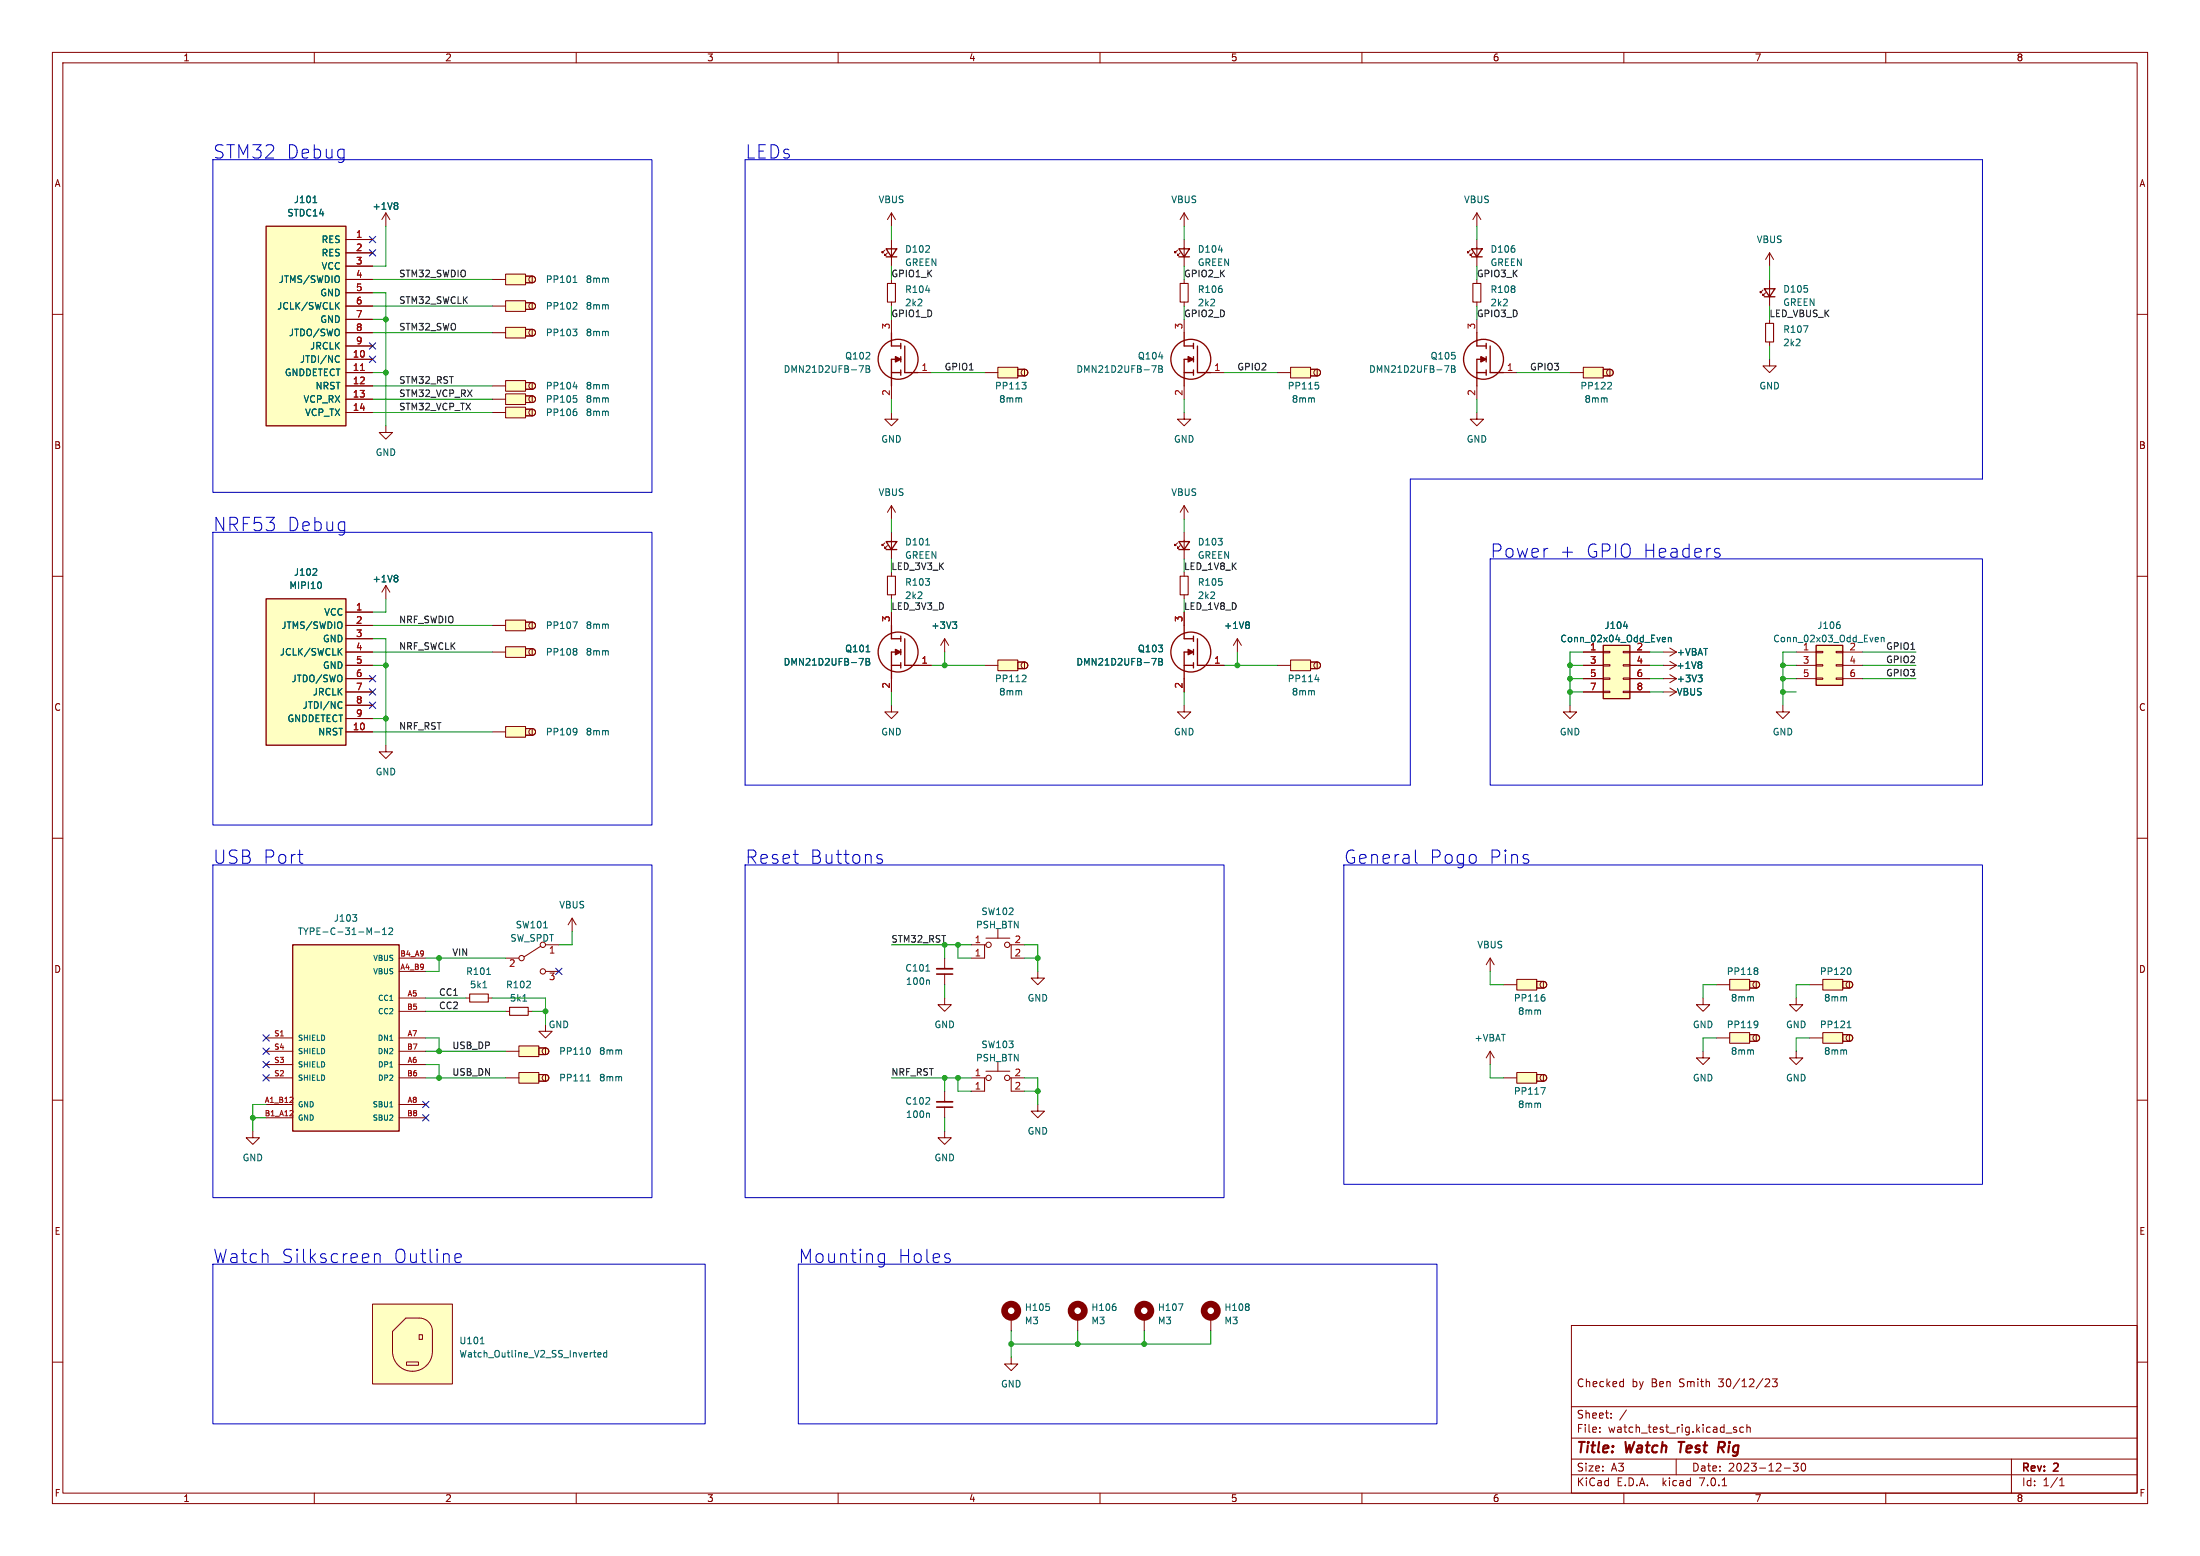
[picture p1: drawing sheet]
<svg xmlns="http://www.w3.org/2000/svg" width="420mm" height="297mm" viewBox="0 0 420 297" stroke-linecap="round" stroke-linejoin="round" font-family="sans-serif">
<g fill="none" stroke="#840000" stroke-width=".19">
<path d="M10 10h400v277h-400zM12 12h396v273h-396zM60 10v2M110 10v2M160 10v2M210 10v2M260 10v2M310 10v2M360 10v2M10 60h2M66 45.7h5.1M66 48.3h5.1"/>
<path d="M66 50.8h5.1M66 53.3h5.1M66 55.9h5.1M66 58.4h5.1M73.7 40.6l-.8 1.3M73.7 40.6v2.6M73.7 40.6l.7 1.3M94 53.3h2.5M94 58.4h2.5M96.5 52.3h3.8v2.1h-3.8zM96.5 57.4h3.8v2h-3.8zM100.3 52.7h1.3v1.3h-1.3z"/>
<path d="M100.3 57.8h1.3v1.3h-1.3zM100.3 52.7h1.3a.63 .63 0 0 1 .6 .6 .63 .63 0 0 1-.6 .7h-1.3M100.3 57.8h1.3a.63 .63 0 0 1 .6 .6 .63 .63 0 0 1-.6 .7h-1.3M168.9 47.8l-.5 .5v-.3v.3h.3M169.4 48.3l-.5 .5v-.3v.3h.3M170.2 40.6v2.6M170.2 45.7v5.1M170.2 53.3v.8M170.2 57.7v.7M170.2 40.6l-.8 1.3M170.2 40.6l.7 1.3M224.8 47.8l-.5 .5v-.3v.3h.2"/>
<path d="M225.3 48.3l-.5 .5v-.3v.3h.2M226.1 40.6l-.8 1.3M226.1 40.6v2.6M226.1 45.7v5.1M226.1 53.3v.8M226.1 57.7v.7M226.1 40.6l.7 1.3M280.7 47.8l-.5 .5v-.3v.3h.2M281.2 48.3l-.5 .5v-.3v.3h.2M281.9 40.6v2.6M281.9 45.7v5.1M281.9 53.3v.8"/>
<path d="M281.9 57.7v.7M281.9 40.6l-.7 1.3M281.9 40.6l.8 1.3M336.5 55.4l-.5 .5v-.3v.3h.3M337.1 55.9l-.6 .5v-.3v.3h.3M337.8 48.3l-.7 1.2M337.8 48.3v2.5M337.8 53.3v5.1M337.8 48.3l.8 1.2M408 60h2M66 71.1h5.1M66 68.6h5.1"/>
<path d="M66 73.7h5.1M66 76.2h5.1M66 78.7h5.1M66 61h5.1M66 63.5h5.1M66 66h5.1M94 73.7h2.5M94 76.2h2.5M94 78.7h2.5M94 63.5h2.5M96.5 72.6h3.8v2.1h-3.8zM96.5 62.5h3.8v2h-3.8z"/>
<path d="M96.5 77.7h3.8v2.1h-3.8zM96.5 75.2h3.8v2h-3.8zM100.3 73h1.3v1.3h-1.3zM100.3 62.9h1.3v1.2h-1.3zM100.3 78.1h1.3v1.3h-1.3zM100.3 75.6h1.3v1.2h-1.3zM100.3 73h1.3a.63 .63 0 0 1 .6 .7 .63 .63 0 0 1-.6 .6h-1.3M100.3 62.9h1.3a.63 .63 0 0 1 .6 .6 .63 .63 0 0 1-.6 .6h-1.3M100.3 78.1h1.3a.63 .63 0 0 1 .6 .6 .63 .63 0 0 1-.6 .7h-1.3M100.3 75.6h1.3a.63 .63 0 0 1 .6 .6 .63 .63 0 0 1-.6 .6h-1.3M170.2 78.7v1.3h1.2l-1.2 1.3-1.3-1.3h1.3M170.2 61v2.5"/>
<path d="M170.2 73.7v2.5M175.3 71.1h2.5M188 71.1h2.5M190.5 70.1h3.8v2h-3.8zM194.3 70.5h1.3v1.3h-1.3zM194.3 70.5h1.3a.63 .63 0 0 1 .6 .6 .63 .63 0 0 1-.6 .7h-1.3M226.1 78.7v1.3h1.2l-1.2 1.3-1.3-1.3h1.3M226.1 61v2.5M226.1 73.7v2.5M231.1 71.1h2.6M243.8 71.1h2.6M246.4 70.1h3.8v2h-3.8z"/>
<path d="M250.2 70.5h1.3v1.3h-1.3zM250.2 70.5h1.3a.63 .63 0 0 1 .6 .6 .63 .63 0 0 1-.6 .7h-1.3M281.9 78.7v1.3h1.3l-1.3 1.3-1.2-1.3h1.2M281.9 61v2.5M281.9 73.7v2.5M287 71.1h2.6M299.7 71.1h2.6M302.3 70.1h3.8v2h-3.8zM306.1 70.5h1.2v1.3h-1.2zM306.1 70.5h1.2a.63 .63 0 0 1 .7 .6 .63 .63 0 0 1-.7 .7h-1.2M337.8 68.6v1.3h1.3l-1.3 1.2-1.3-1.2h1.3M337.8 61v.7"/>
<path d="M337.8 65.3v.7M73.7 81.3v1.3h1.2l-1.2 1.2-1.3-1.2h1.3M170.2 96.5v2.6M170.2 96.5l-.8 1.3M170.2 96.5l.7 1.3M226.1 96.5v2.6M226.1 96.5l-.8 1.3M226.1 96.5l.7 1.3M10 110h2M66 116.8h5.1M66 119.4h5.1M73.7 111.8v2.5"/>
<path d="M73.7 111.8l-.8 1.2M73.7 111.8l.7 1.2M94 119.4h2.5M96.5 118.4h3.8v2h-3.8zM100.3 118.7h1.3v1.3h-1.3zM100.3 118.7h1.3a.63 .63 0 0 1 .6 .7 .63 .63 0 0 1-.6 .6h-1.3M168.9 103.6l-.5 .5v-.2v.2h.3M169.4 104.1l-.5 .5v-.2v.2h.3M170.2 101.6v5.1M170.2 109.2v.8M170.2 113.5v.8M170.2 116.8v2.6"/>
<path d="M224.8 103.6l-.5 .5v-.2v.2h.2M225.3 104.1l-.5 .5v-.2v.2h.2M226.1 101.6v5.1M226.1 109.2v.8M226.1 113.5v.8M226.1 116.8v2.6M408 110h2M66 124.5h5.1M66 127h5.1M66 129.5h5.1M66 132.1h5.1M66 139.7h5.1"/>
<path d="M66 121.9h5.1M66 134.6h5.1M66 137.2h5.1M94 124.5h2.5M94 139.7h2.5M96.5 138.7h3.8v2h-3.8zM96.5 123.4h3.8v2.1h-3.8zM100.3 139.1h1.3v1.2h-1.3zM100.3 123.8h1.3v1.3h-1.3zM100.3 139.1h1.3a.63 .63 0 0 1 .6 .6 .63 .63 0 0 1-.6 .6h-1.3M100.3 123.8h1.3a.63 .63 0 0 1 .6 .7 .63 .63 0 0 1-.6 .6h-1.3M170.2 134.6v1.3h1.2l-1.2 1.3-1.3-1.3h1.3"/>
<path d="M170.2 129.5v2.6M175.3 127h2.5M180.3 121.9l-.7 1.3M180.3 121.9v2.6M180.3 121.9l.8 1.3M188 127h2.5M190.5 126h3.8v2h-3.8zM194.3 126.4h1.3v1.2h-1.3zM194.3 126.4h1.3a.63 .63 0 0 1 .6 .6 .63 .63 0 0 1-.6 .6h-1.3M226.1 134.6v1.3h1.2l-1.2 1.3-1.3-1.3h1.3M226.1 129.5v2.6M231.1 127h2.6"/>
<path d="M236.2 121.9l-.7 1.3M236.2 121.9v2.6M236.2 121.9l.8 1.3M243.8 127h2.6M246.4 126h3.8v2h-3.8zM250.2 126.4h1.3v1.2h-1.3zM250.2 126.4h1.3a.63 .63 0 0 1 .6 .6 .63 .63 0 0 1-.6 .6h-1.3M299.7 134.6v1.3h1.3l-1.3 1.3-1.3-1.3h1.3M302.3 124.5h3.8M302.3 127h3.8M302.3 129.5h3.8M302.3 132.1h3.8"/>
<path d="M306.1 132h1.2v.2h-1.2zM306.1 129.4h1.2v.3h-1.2zM306.1 126.9h1.2v.2h-1.2zM306.1 124.3h1.2v.3h-1.2zM309.9 132h1.2v.2h-1.2zM309.9 129.4h1.2v.3h-1.2zM309.9 126.9h1.2v.2h-1.2zM309.9 124.3h1.2v.3h-1.2zM311.1 124.5h3.9M311.1 127h3.9M311.1 129.5h3.9M311.1 132.1h3.9"/>
<path d="M317.5 124.5h2.5M317.5 127h2.5M317.5 129.5h2.5M317.5 132.1h2.5M318.8 123.7l1.2 .8M318.8 126.2l1.2 .8M318.8 128.8l1.2 .7M318.8 131.3l1.2 .8M320 124.5l-1.2 .7M320 127l-1.2 .8M320 129.5l-1.2 .8M320 132.1l-1.2 .7"/>
<path d="M340.4 134.6v1.3h1.2l-1.2 1.3-1.3-1.3h1.3M342.9 124.5h3.8M342.9 127h3.8M342.9 129.5h3.8M346.7 129.4h1.3v.3h-1.3zM346.7 126.9h1.3v.2h-1.3zM346.7 124.3h1.3v.3h-1.3zM350.5 129.4h1.3v.3h-1.3zM350.5 126.9h1.3v.2h-1.3zM350.5 124.3h1.3v.3h-1.3zM351.8 124.5h3.8M351.8 127h3.8"/>
<path d="M351.8 129.5h3.8M10 160h2M73.7 142.2v1.3h1.2l-1.2 1.3-1.3-1.3h1.3M408 160h2M109.2 175.3l-.7 1.2M109.2 175.3v2.5M109.2 175.3l.8 1.2M188.2 179.1h4.6M190.5 177.3v1.8M50.8 198.1h5.1M76.2 193h5.1M76.2 198.1h5.1"/>
<path d="M76.2 182.9h5.1M76.2 185.4h5.1M76.2 190.5h5.1M88.9 190.5h.8M93.2 190.5h.8M96.5 193h.8M96.5 182.9h2.6M99.1 199.6h3.8v2.1h-3.8zM100.8 193h.8M103.3 180.6l-3.2 2M104.1 195.6v1.3h1.3l-1.3 1.2-1.2-1.2h1.2M104.1 180.3h2.6"/>
<path d="M104.1 185.4h2.6M180.3 190.5v1.3h1.3l-1.3 1.2-1.2-1.2h1.2M180.3 182.9v2M180.3 185.9v2.1M185.4 180.3h2.6M188.2 180.3h-.2v2.6h-2.6M192.8 180.3h.2v2.6h2.6M193 180.3h2.6M198.1 185.4v1.3h1.3l-1.3 1.3-1.3-1.3h1.3M284.5 182.9v2.5M284.5 182.9l-.8 1.3M284.5 182.9l.7 1.3"/>
<path d="M287 188h2.6M289.6 186.9h3.8v2.1h-3.8zM293.4 187.3h1.2v1.3h-1.2zM293.4 187.3h1.2a.63 .63 0 0 1 .7 .7 .63 .63 0 0 1-.7 .6h-1.2M325.1 190.5v1.3h1.3l-1.3 1.2-1.3-1.2h1.3M327.7 198.1h2.5M327.7 188h2.5M330.2 197.1h3.8v2h-3.8zM330.2 186.9h3.8v2.1h-3.8zM334 197.5h1.3v1.3h-1.3zM334 187.3h1.3v1.3h-1.3zM334 197.5h1.3a.63 .63 0 0 1 .6 .6 .63 .63 0 0 1-.6 .7h-1.3"/>
<path d="M334 187.3h1.3a.63 .63 0 0 1 .6 .7 .63 .63 0 0 1-.6 .6h-1.3M342.9 190.5v1.3h1.3l-1.3 1.2-1.3-1.2h1.3M345.4 198.1h2.6M345.4 188h2.6M348 197.1h3.8v2h-3.8zM348 186.9h3.8v2.1h-3.8zM351.8 197.5h1.3v1.3h-1.3zM351.8 187.3h1.3v1.3h-1.3zM351.8 197.5h1.3a.63 .63 0 0 1 .6 .6 .63 .63 0 0 1-.6 .7h-1.3M351.8 187.3h1.3a.63 .63 0 0 1 .6 .7 .63 .63 0 0 1-.6 .6h-1.3M10 210h2M48.3 215.9v1.3h1.2l-1.2 1.2-1.3-1.2h1.3"/>
<path d="M50.8 205.7h5.1M50.8 200.7h5.1M50.8 210.8h5.1M50.8 203.2h5.1M50.8 213.4h5.1M76.2 205.7h5.1M76.2 200.7h5.1M76.2 210.8h5.1M76.2 203.2h5.1M76.2 213.4h5.1M96.5 205.7h2.6M96.5 200.7h2.6"/>
<path d="M99.1 204.7h3.8v2.1h-3.8zM102.9 200h1.2v1.3h-1.2zM102.9 205.1h1.2v1.3h-1.2zM102.9 200h1.2a.63 .63 0 0 1 .7 .7 .63 .63 0 0 1-.7 .6h-1.2M102.9 205.1h1.2a.63 .63 0 0 1 .7 .6 .63 .63 0 0 1-.7 .7h-1.2M180.3 215.9v1.3h1.3l-1.3 1.2-1.2-1.2h1.2M180.3 208.3v2M180.3 211.3v2.1M185.4 205.7h2.6M188.2 205.7h-.2v2.6h-2.6M188.2 204.5h4.6M190.5 202.7v1.8"/>
<path d="M192.8 205.7h.2v2.6h2.6M193 205.7h2.6M198.1 210.8v1.3h1.3l-1.3 1.3-1.3-1.3h1.3M284.5 200.7l-.8 1.2M284.5 200.7v2.5M284.5 200.7l.7 1.2M287 205.7h2.6M289.6 204.7h3.8v2.1h-3.8zM293.4 205.1h1.2v1.3h-1.2zM293.4 205.1h1.2a.63 .63 0 0 1 .7 .6 .63 .63 0 0 1-.7 .7h-1.2M325.1 200.7v1.2h1.3l-1.3 1.3-1.3-1.3h1.3M342.9 200.7v1.2h1.3l-1.3 1.3-1.3-1.3h1.3"/>
<path d="M408 210h2M10 260h2M71.1 248.9h15.3v15.3h-15.3zM77.6 260h2.3v.6h-2.3zM80 254.8h.6v.9h-.6zM80 251.6a2.53 2.53 0 0 1 2.5 2.5v3.8a3.8 3.8 0 0 1-3.8 3.8 3.8 3.8 0 0 1-3.8-3.8v-3.8l2.6-2.5h2.5M193 259.1v1.2h1.3l-1.3 1.3-1.2-1.3h1.2M193 251.5v2.5M205.7 251.5v2.5M218.4 251.5v2.5M231.1 251.5v2.5M300 253h108v32h-108z"/>
<path d="M408 260h2M300 278.5h108M300 274.5h108M300 268.5h108M305.4 273.3v.1M305.4 272.5v.1M307.6 270.6v.1M307.6 269.8v.1M309.8 263.7l.1 .1M309.9 263.2v1.5M309.9 264.6l-.1 .1M310.5 269.1l-1.3 2"/>
<path d="M320 278.5v3M330.9 272.7l.7 .4-.3 .3-.4-.1M331.5 272.5l-.4-.1-.2 .2M332.8 272.5l-.4-.1-.3 .3 .2 .6h.5M333.5 272.5l.2-.1 .4 .1v.9M333.5 271.9v1.5M337 263.3l.6-.1 .2 .1v.3l-.9 1.1h.9M338.3 263.2h1l-.5 .6 .4 .1v.7l-.2 .1-.7-.1M342.3 279.3h1l-.5 .6 .4 .1v.7l-.2 .1-.7-.1M344.1 279.4l.1-.1a.8 .8 0 0 1 .5 .7 .8 .8 0 0 1-.5 .8 1 1 0 0 1-.1-1.4zM384 278.5v6.5M60 285v2"/>
<path d="M110 285v2M160 285v2M210 285v2M260 285v2M300 281.5h108M310 285v2M328.8 283.6h.8M340.6 280.2h1.2M360 285v2M393.2 283.6h.9M393.2 282.5l.4-.4v1.5"/>
<circle cx="101.6" cy="53.3" r=".63"/>
<circle cx="101.6" cy="58.4" r=".63"/>
<circle cx="101.6" cy="76.2" r=".63"/>
<circle cx="101.6" cy="73.7" r=".63"/>
<circle cx="101.6" cy="63.5" r=".63"/>
<circle cx="101.6" cy="78.7" r=".63"/>
<circle cx="195.6" cy="71.1" r=".63"/>
<circle cx="251.5" cy="71.1" r=".63"/>
<circle cx="307.3" cy="71.1" r=".63"/>
<circle cx="101.6" cy="119.4" r=".63"/>
<circle cx="101.6" cy="139.7" r=".63"/>
<circle cx="101.6" cy="124.5" r=".63"/>
<circle cx="195.6" cy="127" r=".63"/>
<circle cx="251.5" cy="127" r=".63"/>
<circle cx="99.6" cy="182.9" r=".51"/>
<circle cx="103.6" cy="180.3" r=".51"/>
<circle cx="103.6" cy="185.4" r=".51"/>
<circle cx="188.7" cy="180.3" r=".51"/>
<circle cx="192.3" cy="180.3" r=".51"/>
<circle cx="294.6" cy="188" r=".63"/>
<circle cx="335.3" cy="198.1" r=".63"/>
<circle cx="335.3" cy="188" r=".63"/>
<circle cx="353.1" cy="198.1" r=".63"/>
<circle cx="353.1" cy="188" r=".63"/>
<circle cx="104.1" cy="205.7" r=".63"/>
<circle cx="104.1" cy="200.7" r=".63"/>
<circle cx="188.7" cy="205.7" r=".51"/>
<circle cx="192.3" cy="205.7" r=".51"/>
<circle cx="294.6" cy="205.7" r=".63"/>
</g>
<path d="M320.4 275.2h1.2M328.1 276.3h.7M329 275.2h-.8l-.3 2" fill="none" stroke="#840000" stroke-width=".4"/>
<path d="M169.4 54.1h1.5v3.6h-1.5zM225.3 54.1h1.5v3.6h-1.5zM281.2 54.1h1.5v3.6h-1.5zM337.1 61.7h1.5v3.6h-1.5zM169.4 110h1.5v3.5h-1.5zM225.3 110h1.5v3.5h-1.5zM89.7 189.7h3.5v1.6h-3.5zM97.3 192.3h3.5v1.5h-3.5z" fill="none" stroke="#840000" stroke-width=".2"/>
<g fill="none" stroke="#006464" stroke-width=".19">
<path d="M59.8 38.7h.7M75.7 38.7l.3 .2-.3 .3 .2 .2 .1 .3-.3 .3M64.2 58.3l.6 .7M64.7 52.8v.9M64.8 57.7l-.7 .8M109.4 53.9h.7M109.7 52.8l.1-.1v1.2M109.9 57.7l.2 .3v.3l-.7 .7h.7M64.4 67.9l.4 .1M64.8 69l-.4 .2M109.4 62.8h.7l-.4 .5M109.4 73.8h.8"/>
<path d="M109.5 75.5h.6M109.8 78.1h.2M109.9 63.3l.2 .2v.3l-.2 .3M109.9 76l.2 .2v.3l-.2 .3M109.9 78.5l.2 .3v.3l-.2 .2M164 69.8h.8l-.5 1.3M165.3 69.8h.5l.2 .2-.2 .4 .2 .1 .1 .3-.3 .3h-.5zM165.3 70.4h.5M195.1 73h.8l-.4 .5M195.6 73.5l.3 .2v.3l-.3 .2M219.9 69.8h.8l-.5 1.3M221.2 69.8h.4l.3 .2-.3 .4 .3 .1v.3l-.2 .3h-.5z"/>
<path d="M221.2 70.4h.4M251.1 73h.6M251.5 73.5l.3 .2v.3l-.3 .2M275.8 69.8h.8l-.5 1.3M277.1 69.8h.4l.3 .2-.3 .4 .3 .1v.3l-.2 .3h-.5zM277.1 70.4h.4M307.4 73l.2 .2v.3l-.7 .7h.7M59.7 109.8h.8M60.4 108.7v.4M61.3 111.3v.8M65.2 118.9v.9M75.7 109.8l.3 .2-.3 .4 .3 .2v.2l-.3 .3"/>
<path d="M109.4 118.7h.8l-.5 1.3M176.7 104h.7M181.9 118.7h.7l-.4 .5M182.4 119.2l.2 .2v.3l-.2 .3M238.3 118.7l.2 .2-.2 .3 .2 .3v.2l-.2 .3M309.9 119.5h.8M351.2 119.3v.5M64.7 124.3l.6 .7M64.9 133.9l.4 .2M65.3 123.8l-.7 .7M65.3 135.1l-.4 .1M109.9 123.8l.2 .2-.2 .3 .2 .3v.2l-.2 .2"/>
<path d="M109.9 139l.2 .3-.1 .9M110.1 139.6l-.2 .2M164 125.7h.8l-.5 1.3M165.3 125.7h.5l.2 .2-.2 .4 .2 .1 .1 .3-.3 .3h-.5zM165.3 124.4h.8M165.3 126.3h.5M195.6 128.9l.3 .2-.1 .3-.7 .7h.8M219.9 125.7h.8l-.5 1.3M221.2 125.7h.4l.3 .2-.3 .4 .3 .1v.3l-.2 .3h-.5zM221.2 126.3h.4M251 129.7h.8M317.5 121.7h.4l.1 .3-.7 .1"/>
<path d="M317.9 122.4l-.4 .1M318.5 121.8l.2-.1h.3v.8M318.5 121.7v.8M324.2 128.9h.7l-.4 .4M324.6 126.3l.3 .3-.3 .3 .3 .2v.2l-.3 .3M324.7 129.3l.2 .3v.3l-.2 .2M358.2 121.7h.3l.1 .3-.6 .1M358.5 122.4l-.3 .1M359.1 121.8l.2-.1h.3l.1 .8M359.1 121.7v.8M67.3 174.6h.8l-.4 .5M68 175.2v.5"/>
<path d="M71.5 177.9h1M73 178.4h.8M73 177.5l.4-.4v1.3M74.2 177.2l.5-.1 .3 .4-.8 .9h.8M103.8 177.1h.7M92.2 188.5h.7M92.9 186h.7M99.8 191.1h.7M176.8 185.4h.7M177.2 187.1l.2 .1v.7M294.6 189.8h.2M294.7 190.3l.2 .2v.3l-.2 .3"/>
<path d="M335.3 194.9l.3 .2-.2 .9M335.3 184.7l.3 .3-.3 .3 .3 .2v.3l-.3 .2M335.6 195.4l-.3 .3M352.6 196.2h.8M352.9 195.1l.1-.2v1.3M353.2 184.8l.2 .4-.2 .7M74.4 203.7h.6M74.4 211.3h.6M112 206.3h.7M112.2 205.2l.1-.1v1.2M112.5 200l.2 .5-.2 .7M177.2 212.5l.2 .1v.7"/>
<path d="M294.2 207.6h.8l-.5 1.3M91.7 256.5h.7M113.3 258.2h.5M113.5 259h.3M114.1 258.6l.6-.1v-.3h-.4l-.2 .2 .1 .6h.5M115.8 258.2h-.3l-.3 .2 .1 .6h.5M115.8 257.8v1.2M200.3 249.5v.5M213 249.5v.5M225 248.9h.8l-.5 1.2M238.4 249v.3M238.4 249.5v.5"/>
</g>
<g fill="#ffffc2" stroke="#ffffc2" stroke-width=".19">
<path d="M71.1 248.9h15.3v15.3h-15.3z"/>
<path d="M306.1 123.2h5v10.2h-5z"/>
<path d="M50.8 43.2h15.2v38.1h-15.2z"/>
<path d="M348 197.1h3.8v2h-3.8z"/>
<path d="M351.8 197.5h1.3v1.3h-1.3z"/>
<path d="M50.8 114.3h15.2v27.9h-15.2z"/>
<path d="M346.7 123.2h5.1v7.6h-5.1z"/>
<path d="M190.5 70.1h3.8v2h-3.8z"/>
<path d="M194.3 70.5h1.3v1.3h-1.3z"/>
<path d="M190.5 126h3.8v2h-3.8z"/>
<path d="M194.3 126.4h1.3v1.2h-1.3z"/>
<path d="M330.2 197.1h3.8v2h-3.8z"/>
<path d="M334 197.5h1.3v1.3h-1.3z"/>
<path d="M289.6 204.7h3.8v2.1h-3.8z"/>
<path d="M293.4 205.1h1.2v1.3h-1.2z"/>
<path d="M330.2 186.9h3.8v2.1h-3.8z"/>
<path d="M334 187.3h1.3v1.3h-1.3z"/>
<path d="M302.3 70.1h3.8v2h-3.8z"/>
<path d="M306.1 70.5h1.2v1.3h-1.2z"/>
<path d="M348 186.9h3.8v2.1h-3.8z"/>
<path d="M351.8 187.3h1.3v1.3h-1.3z"/>
<path d="M99.1 199.6h3.8v2.1h-3.8z"/>
<path d="M102.9 200h1.2v1.3h-1.2z"/>
<path d="M99.1 204.7h3.8v2.1h-3.8z"/>
<path d="M102.9 205.1h1.2v1.3h-1.2z"/>
<path d="M55.9 180.3h20.3v35.6h-20.3z"/>
<path d="M289.6 186.9h3.8v2.1h-3.8z"/>
<path d="M293.4 187.3h1.2v1.3h-1.2z"/>
<path d="M96.5 52.3h3.8v2.1h-3.8z"/>
<path d="M100.3 52.7h1.3v1.3h-1.3z"/>
<path d="M96.5 72.6h3.8v2.1h-3.8z"/>
<path d="M100.3 73h1.3v1.3h-1.3z"/>
<path d="M96.5 62.5h3.8v2h-3.8z"/>
<path d="M100.3 62.9h1.3v1.2h-1.3z"/>
<path d="M96.5 77.7h3.8v2.1h-3.8z"/>
<path d="M100.3 78.1h1.3v1.3h-1.3z"/>
<path d="M96.5 57.4h3.8v2h-3.8z"/>
<path d="M100.3 57.8h1.3v1.3h-1.3z"/>
<path d="M96.5 75.2h3.8v2h-3.8z"/>
<path d="M100.3 75.6h1.3v1.2h-1.3z"/>
<path d="M96.5 118.4h3.8v2h-3.8z"/>
<path d="M100.3 118.7h1.3v1.3h-1.3z"/>
<path d="M246.4 70.1h3.8v2h-3.8z"/>
<path d="M250.2 70.5h1.3v1.3h-1.3z"/>
<path d="M96.5 138.7h3.8v2h-3.8z"/>
<path d="M100.3 139.1h1.3v1.2h-1.3z"/>
<path d="M96.5 123.4h3.8v2.1h-3.8z"/>
<path d="M100.3 123.8h1.3v1.3h-1.3z"/>
<path d="M246.4 126h3.8v2h-3.8z"/>
<path d="M250.2 126.4h1.3v1.2h-1.3z"/>
<circle cx="353.1" cy="198.1" r=".63"/>
<circle cx="195.6" cy="71.1" r=".63"/>
<circle cx="195.6" cy="127" r=".63"/>
<circle cx="335.3" cy="198.1" r=".63"/>
<circle cx="294.6" cy="205.7" r=".63"/>
<circle cx="335.3" cy="188" r=".63"/>
<circle cx="307.3" cy="71.1" r=".63"/>
<circle cx="353.1" cy="188" r=".63"/>
<circle cx="104.1" cy="200.7" r=".63"/>
<circle cx="104.1" cy="205.7" r=".63"/>
<circle cx="294.6" cy="188" r=".63"/>
<circle cx="101.6" cy="53.3" r=".63"/>
<circle cx="101.6" cy="73.7" r=".63"/>
<circle cx="101.6" cy="63.5" r=".63"/>
<circle cx="101.6" cy="78.7" r=".63"/>
<circle cx="101.6" cy="58.4" r=".63"/>
<circle cx="101.6" cy="76.2" r=".63"/>
<circle cx="101.6" cy="119.4" r=".63"/>
<circle cx="251.5" cy="71.1" r=".63"/>
<circle cx="101.6" cy="139.7" r=".63"/>
<circle cx="101.6" cy="124.5" r=".63"/>
<circle cx="251.5" cy="127" r=".63"/>
</g>
<g fill="none" stroke="#840000" stroke-width=".25">
<path d="M50.8 43.2h15.2v38.1h-15.2zM169.2 47.5h2l-1 1.5zM169.2 49h2M225 47.5h2.1l-1 1.5zM225 49h2.1M280.9 47.5h2.1l-1.1 1.5zM280.9 49h2.1M336.8 55.1h2l-1 1.5zM336.8 56.6h2M170.2 71.1h1.8M170.2 63.5v2.5h1.8M172 65.5v1"/>
<path d="M172 68.1v1M172 70.6v1M172 68.6h-1.8v5.1M172.7 66v5.1h2.6M226.1 71.1h1.7M226.1 63.5v2.5h1.7M227.8 68.6h-1.7v5.1M227.8 65.5v1M227.8 68.1v1M227.8 70.6v1M228.6 66v5.1h2.5M281.9 71.1h1.8"/>
<path d="M281.9 63.5v2.5h1.8M283.7 68.6h-1.8v5.1M283.7 65.5v1M283.7 68.1v1M283.7 70.6v1M284.5 66v5.1h2.5M50.8 114.3h15.2v27.9h-15.2zM169.2 103.4h2l-1 1.5zM169.2 104.9h2M170.2 119.4v2.5h1.8M225 103.4h2.1l-1 1.5zM225 104.9h2.1"/>
<path d="M226.1 119.4v2.5h1.7M170.2 127h1.8M172 121.4v1M172 124v1M172 126.5v1M172 124.5h-1.8v5M172.7 121.9v5.1h2.6M226.1 127h1.7M227.8 124.5h-1.7v5M227.8 121.4v1M227.8 124v1M227.8 126.5v1"/>
<path d="M228.6 121.9v5.1h2.5M306.1 123.2h5v10.2h-5zM346.7 123.2h5.1v7.6h-5.1zM55.9 180.3h20.3v35.6h-20.3z"/>
<circle cx="171.4" cy="68.6" r="3.8"/>
<circle cx="227.3" cy="68.6" r="3.8"/>
<circle cx="283.2" cy="68.6" r="3.8"/>
<circle cx="171.4" cy="124.5" r="3.8"/>
<circle cx="227.3" cy="124.5" r="3.8"/>
</g>
<g fill="#840000" stroke="#840000" stroke-width=".25">
<path d="M170.9 68.1l1.1 .5-1.1 .5z"/>
<path d="M170.9 124l1.1 .5-1.1 .5z"/>
<path d="M282.7 68.1l1 .5-1 .5z"/>
<path d="M226.8 124l1 .5-1 .5z"/>
<path d="M226.8 68.1l1 .5-1 .5z"/>
</g>
<path d="M68.8 70.7h.7" fill="none" stroke="#a90000" stroke-width=".19"/>
<path d="M178.8 184.9h3.1M178.8 210.3h3.1" fill="none" stroke="#840000" stroke-width=".33"/>
<path d="M178.8 185.9h3.1M178.8 211.3h3.1" fill="none" stroke="#840000" stroke-width=".3"/>
<g fill="none" stroke="#840000" stroke-width="1.3">
<circle cx="193" cy="250.2" r="1.27"/>
<circle cx="205.7" cy="250.2" r="1.27"/>
<circle cx="218.4" cy="250.2" r="1.27"/>
<circle cx="231.1" cy="250.2" r="1.27"/>
</g>
<g fill="none" stroke="#0000c2" stroke-width=".19">
<path d="M40.6 30.5h83.9v63.5h-83.9zM142.2 30.5h236.3v60.9h-109.3v58.5h-127zM40.6 101.6h83.9v55.9h-83.9zM284.5 106.7h94v43.2h-94zM327.7 105.5l.6 .1 .1 .4-.4 .4h-.5M327.7 104.7l.6 .1M40.6 165.1h83.9v63.5h-83.9zM56.8 163.1h1M57.6 164.8h.2M142.2 165.1h91.5v63.5h-91.5zM167.5 163.2l.3-.1 .6 .1M167.5 163.8l.9 .3 .1 .3-.4 .4-.7-.1"/>
<path d="M256.5 165.1h122v61h-122zM270.2 162.2v2.2l.4 .4M71.5 239.5a.63 .63 0 0 1 1.1 .2v1.3M71.5 239.3v1.7M87 239.4l.7-.1 .2 .1 .2 .5-1.3 .2M167.9 239.4l.2-.1 .7 .1M168.8 239.3v2.1a.69 .69 0 0 1-1 .3M40.6 241.3h94v30.5h-94zM87 240.9l.2 .1 .7-.1M152.4 241.3h121.9v30.5h-121.9zM167.9 240.9l.2 .1 .7-.1M181.3 240.3l.1 .2-.1 .4"/>
</g>
<g fill="none" stroke="#009600" stroke-width=".19">
<path d="M71.1 55.9h2.6v25.4M71.1 58.4h22.9M71.1 53.3h22.9M73.7 43.2v7.6h-2.6M170.2 43.2v2.5M170.2 50.8v2.5M170.2 58.4v2.6M226.1 43.2v2.5M226.1 50.8v2.5M226.1 58.4v2.6M281.9 43.2v2.5M281.9 50.8v2.5"/>
<path d="M281.9 58.4v2.6M337.8 50.8v2.5M337.8 58.4v2.6M71.1 71.1h2.6M71.1 78.7h22.9M71.1 63.5h22.9M71.1 73.7h22.9M71.1 76.2h22.9M71.1 61h2.6M170.2 76.2v2.5M177.8 71.1h10.2M226.1 76.2v2.5"/>
<path d="M233.7 71.1h10.1M281.9 76.2v2.5M289.6 71.1h10.1M337.8 66v2.6M170.2 99.1v2.5M226.1 99.1v2.5M71.1 119.4h22.9M73.7 114.3v2.5h-2.6M170.2 106.7v2.5M170.2 114.3v2.5M226.1 106.7v2.5M226.1 114.3v2.5"/>
<path d="M71.1 127h2.6M71.1 124.5h22.9M71.1 121.9h2.6v20.3M71.1 139.7h22.9M71.1 137.2h2.6M170.2 132.1v2.5M177.8 127h10.2M180.3 124.5v2.5M226.1 132.1v2.5M233.7 127h10.1M236.2 124.5v2.5M299.7 127h2.6"/>
<path d="M299.7 129.5h2.6M299.7 132.1h2.6M302.3 124.5h-2.6v10.1M315 127h2.5M315 124.5h2.5M315 129.5h2.5M315 132.1h2.5M340.4 127h2.5M340.4 129.5h2.5M340.4 132.1h2.5M342.9 124.5h-2.5v10.1M355.6 127h10.2"/>
<path d="M355.6 124.5h10.2M355.6 129.5h10.2M109.2 177.8v2.5h-2.5M81.3 182.9h15.2M81.3 198.1h2.5v2.6M81.3 190.5h7.6M81.3 193h15.2M83.8 182.9v2.5h-2.5M94 190.5h10.1v5.1M101.6 193h2.5M170.2 180.3h15.2M180.3 180.3v2.6"/>
<path d="M180.3 188v2.5M182.9 180.3v2.6h2.5M195.6 180.3h2.5v5.1M195.6 182.9h2.5M284.5 185.4v2.6h2.5M327.7 198.1h-2.6v2.6M327.7 188h-2.6v2.5M345.4 198.1h-2.5v2.6M345.4 188h-2.5v2.5M48.3 213.4h2.5M50.8 210.8h-2.5v5.1M81.3 205.7h15.2"/>
<path d="M81.3 203.2h2.5v2.5M81.3 200.7h15.2M170.2 205.7h15.2M180.3 205.7v2.6M180.3 213.4v2.5M182.9 205.7v2.6h2.5M195.6 205.7h2.5v5.1M195.6 208.3h2.5M284.5 203.2v2.5h2.5M193 254v5.1M205.7 254v2.5M218.4 254v2.5"/>
<path d="M231.1 254v2.5h-38.1"/>
</g>
<g fill="none" stroke="#000084" stroke-width=".19">
<path d="M70.5 47.7l1.2 1.2M70.5 45.1l1.2 1.2M71.7 47.7l-1.2 1.2M71.7 45.1l-1.2 1.2M70.5 65.4l1.2 1.2M70.5 68l1.2 1.2M71.7 65.4l-1.2 1.2M71.7 68l-1.2 1.2M70.5 128.9l1.2 1.2M70.5 131.5l1.2 1.2M70.5 134l1.2 1.2M71.7 128.9l-1.2 1.2"/>
<path d="M71.7 131.5l-1.2 1.2M71.7 134l-1.2 1.2M50.2 197.5l1.2 1.2M51.4 197.5l-1.2 1.2M106.1 184.8l1.2 1.2M107.3 184.8l-1.2 1.2M50.2 205.1l1.2 1.2M50.2 200.1l1.2 1.2M50.2 202.6l1.2 1.2M51.4 205.1l-1.2 1.2M51.4 200.1l-1.2 1.2M51.4 202.6l-1.2 1.2"/>
<path d="M80.7 210.2l1.2 1.2M80.7 212.8l1.2 1.2M81.9 210.2l-1.2 1.2M81.9 212.8l-1.2 1.2"/>
</g>
<g fill="#009600" stroke="#009600" stroke-width=".19">
<circle cx="198.1" cy="208.3" r=".46"/>
<circle cx="180.3" cy="127" r=".46"/>
<circle cx="182.9" cy="180.3" r=".46"/>
<circle cx="180.3" cy="205.7" r=".46"/>
<circle cx="198.1" cy="182.9" r=".46"/>
<circle cx="299.7" cy="132.1" r=".46"/>
<circle cx="340.4" cy="127" r=".46"/>
<circle cx="340.4" cy="129.5" r=".46"/>
<circle cx="299.7" cy="127" r=".46"/>
<circle cx="236.2" cy="127" r=".46"/>
<circle cx="299.7" cy="129.5" r=".46"/>
<circle cx="340.4" cy="132.1" r=".46"/>
<circle cx="83.8" cy="205.7" r=".46"/>
<circle cx="83.8" cy="200.7" r=".46"/>
<circle cx="48.3" cy="213.4" r=".46"/>
<circle cx="73.7" cy="61" r=".46"/>
<circle cx="73.7" cy="71.1" r=".46"/>
<circle cx="73.7" cy="127" r=".46"/>
<circle cx="73.7" cy="137.2" r=".46"/>
<circle cx="182.9" cy="205.7" r=".46"/>
<circle cx="218.4" cy="256.5" r=".46"/>
<circle cx="193" cy="256.5" r=".46"/>
<circle cx="205.7" cy="256.5" r=".46"/>
<circle cx="83.8" cy="182.9" r=".46"/>
<circle cx="104.1" cy="193" r=".46"/>
</g>
<g font-size="3.5" fill="#0000c2">
<text x="40.6" y="30.5">STM32</text>
<text x="54.5" y="30.5">Debug</text>
<text x="142.2" y="30.5">LEDs</text>
<text x="40.6" y="101.6">NRF53</text>
<text x="54.7" y="101.6">Debug</text>
<text x="284.5" y="106.7">Power</text>
<text x="297.5" y="106.7">+</text>
<text x="302.5" y="106.7">GPIO Headers</text>
<text x="40.6" y="165.1">USB Port</text>
<text x="142.2" y="165.1">Reset</text>
<text x="154.5" y="165.1">Buttons</text>
<text x="256.5" y="165.1">General</text>
<text x="272.7" y="165.1">Pogo</text>
<text x="284" y="165.1">Pins</text>
<text x="40.6" y="241.3">Watch</text>
<text x="53.6" y="241.3">Silkscreen</text>
<text x="74.9" y="241.3">Outline</text>
<text x="152.4" y="241.3">Mounting</text>
<text x="171.3" y="241.3">Holes</text>
</g>
<g font-size="2.8" fill="#840000">
<text x="301" y="277.8">Title:</text>
<text x="310.4" y="277.8">Watch</text>
<text x="321.2" y="277.8">Test</text>
<text x="329.3" y="277.8">Rig</text>
</g>
<g font-size="2.1" fill="#840000">
<text x="301" y="264.9">Checked</text>
<text x="311.5" y="264.9">by</text>
<text x="315.2" y="264.9">Ben</text>
<text x="320.6" y="264.9">Smith</text>
<text x="328.2" y="264.9">30/12/23</text>
<text x="301" y="273.6">File:</text>
<text x="301" y="270.9">Sheet:</text>
<text x="307" y="273.6">watch_test_rig.kicad_sch</text>
<text x="301" y="281">Size:</text>
<text x="307.6" y="281">A3</text>
<text x="323" y="281">Date:</text>
<text x="329.9" y="281">2023-12-30</text>
<text x="386" y="281.2">Rev:</text>
<text x="392.2" y="281.2">2</text>
<text x="301" y="283.8">KiCad</text>
<text x="308.6" y="283.8">E.D.A.</text>
<text x="317.4" y="283.8">kicad</text>
<text x="324.5" y="283.8">7.0.1</text>
<text x="386" y="283.8">Id:</text>
<text x="390" y="283.8">1/1</text>
</g>
<g font-size="1.8" fill="#840000">
<text x="35" y="11.8">1</text>
<text x="85" y="11.8">2</text>
<text x="135" y="11.8">3</text>
<text x="185" y="11.8">4</text>
<text x="235" y="11.8">5</text>
<text x="285" y="11.8">6</text>
<text x="335" y="11.8">7</text>
<text x="385" y="11.8">8</text>
<text x="10.4" y="35.8">A</text>
<text x="408.4" y="35.8">A</text>
<text x="10.3" y="85.8">B</text>
<text x="408.3" y="85.8">B</text>
<text x="10.3" y="135.8">C</text>
<text x="408.3" y="135.8">C</text>
<text x="10.3" y="185.8">D</text>
<text x="408.3" y="185.8">D</text>
<text x="10.4" y="235.8">E</text>
<text x="408.3" y="235.8">E</text>
<text x="10.4" y="285.8">F</text>
<text x="35" y="286.8">1</text>
<text x="85" y="286.8">2</text>
<text x="135" y="286.8">3</text>
<text x="185" y="286.8">4</text>
<text x="235" y="286.8">5</text>
<text x="285" y="286.8">6</text>
<text x="335" y="286.8">7</text>
<text x="385" y="286.8">8</text>
<text x="408.4" y="285.8">F</text>
</g>
<g font-size="1.8" fill="#006464">
<text x="54.8" y="41.5">STDC14</text>
<text x="56.1" y="38.9">J101</text>
<text x="71.1" y="40.2">+1V8</text>
<text x="167.7" y="38.9">VBUS</text>
<text x="223.5" y="38.9">VBUS</text>
<text x="279.4" y="38.9">VBUS</text>
<text x="61.3" y="46.5">RES</text>
<text x="335.3" y="46.5">VBUS</text>
<text x="61.3" y="51.6">VCC</text>
<text x="61.3" y="49.1">RES</text>
<text x="172.7" y="48.4">D102</text>
<text x="228.6" y="48.4">D104</text>
<text x="284.5" y="48.4">D106</text>
<text x="52.8" y="59.2">JCLK/SWCLK</text>
<text x="53.1" y="54.2">JTMS/SWDIO</text>
<text x="61" y="56.7">GND</text>
<text x="104.1" y="54.2">PP101</text>
<text x="104.1" y="59.2">PP102</text>
<text x="111.8" y="54.2">8mm</text>
<text x="111.8" y="59.2">8mm</text>
<text x="172.7" y="56.1">R104</text>
<text x="228.6" y="56.1">R106</text>
<text x="284.5" y="56.1">R108</text>
<text x="340.4" y="56">D105</text>
<text x="55" y="64.3">JTDO/SWO</text>
<text x="61" y="61.8">GND</text>
<text x="104.1" y="64.3">PP103</text>
<text x="111.8" y="64.3">8mm</text>
<text x="340.4" y="63.7">R107</text>
<text x="54.3" y="71.9">GNDDETECT</text>
<text x="57.2" y="69.4">JTDI/NC</text>
<text x="59.1" y="66.9">JRCLK</text>
<text x="149.5" y="71.3">DMN21D2UFB-7B</text>
<text x="161.3" y="68.8">Q102</text>
<text x="205.4" y="71.3">DMN21D2UFB-7B</text>
<text x="217.2" y="68.8">Q104</text>
<text x="261.3" y="71.3">DMN21D2UFB-7B</text>
<text x="273" y="68.8">Q105</text>
<text x="340.4" y="66.2">2k2</text>
<text x="57.8" y="77">VCP_RX</text>
<text x="60.1" y="74.5">NRST</text>
<text x="104.1" y="74.5">PP104</text>
<text x="104.1" y="77">PP105</text>
<text x="111.8" y="74.5">8mm</text>
<text x="111.8" y="77">8mm</text>
<text x="189.9" y="74.5">PP113</text>
<text x="190.7" y="77">8mm</text>
<text x="245.8" y="74.5">PP115</text>
<text x="246.6" y="77">8mm</text>
<text x="301.7" y="74.5">PP122</text>
<text x="302.4" y="77">8mm</text>
<text x="335.8" y="74.5">GND</text>
<text x="58.1" y="79.6">VCP_TX</text>
<text x="104.1" y="79.6">PP106</text>
<text x="111.8" y="79.6">8mm</text>
<text x="71.7" y="87.2">GND</text>
<text x="168.2" y="84.6">GND</text>
<text x="224.1" y="84.6">GND</text>
<text x="279.9" y="84.6">GND</text>
<text x="167.7" y="94.8">VBUS</text>
<text x="223.5" y="94.8">VBUS</text>
<text x="172.7" y="104.3">D101</text>
<text x="228.6" y="104.3">D103</text>
<text x="55.2" y="112.6">MIPI10</text>
<text x="56.1" y="110">J102</text>
<text x="71.1" y="111.3">+1V8</text>
<text x="172.7" y="112">R103</text>
<text x="228.6" y="112">R105</text>
<text x="61.8" y="117.7">VCC</text>
<text x="53.3" y="125.3">JCLK/SWCLK</text>
<text x="53.6" y="120.2">JTMS/SWDIO</text>
<text x="61.5" y="122.7">GND</text>
<text x="104.1" y="120.2">PP107</text>
<text x="104.1" y="125.3">PP108</text>
<text x="111.8" y="120.2">8mm</text>
<text x="111.8" y="125.3">8mm</text>
<text x="161.3" y="124.7">Q101</text>
<text x="177.7" y="120.2">+3V3</text>
<text x="217.2" y="124.7">Q103</text>
<text x="233.6" y="120.2">+1V8</text>
<text x="297.8" y="122.7">Conn_02x04_Odd_Even</text>
<text x="306.2" y="120.2">J104</text>
<text x="320" y="125.3">+VBAT</text>
<text x="338.5" y="122.7">Conn_02x03_Odd_Even</text>
<text x="344.1" y="124.2">1</text>
<text x="346.9" y="120.2">J106</text>
<text x="353" y="124.2">2</text>
<text x="55.5" y="130.4">JTDO/SWO</text>
<text x="61.5" y="127.8">GND</text>
<text x="149.5" y="127.2">DMN21D2UFB-7B</text>
<text x="189.9" y="130.4">PP112</text>
<text x="205.4" y="127.2">DMN21D2UFB-7B</text>
<text x="245.8" y="130.4">PP114</text>
<text x="320" y="127.8">+1V8</text>
<text x="320" y="130.4">+3V3</text>
<text x="54.8" y="138">GNDDETECT</text>
<text x="57.7" y="135.4">JTDI/NC</text>
<text x="59.6" y="132.9">JRCLK</text>
<text x="190.7" y="132.9">8mm</text>
<text x="246.6" y="132.9">8mm</text>
<text x="320" y="132.9">VBUS</text>
<text x="60.6" y="140.5">NRST</text>
<text x="104.1" y="140.5">PP109</text>
<text x="111.8" y="140.5">8mm</text>
<text x="168.2" y="140.5">GND</text>
<text x="224.1" y="140.5">GND</text>
<text x="297.7" y="140.5">GND</text>
<text x="338.4" y="140.5">GND</text>
<text x="71.7" y="148.1">GND</text>
<text x="106.7" y="173.5">VBUS</text>
<text x="56.8" y="178.6">TYPE-C-31-M-12</text>
<text x="63.7" y="176.1">J103</text>
<text x="97.4" y="179.9">SW_SPDT</text>
<text x="98.4" y="177.4">SW101</text>
<text x="186.3" y="177.4">PSH_BTN</text>
<text x="187.3" y="174.8">SW102</text>
<text x="172.8" y="185.6">C101</text>
<text x="282" y="181.2">VBUS</text>
<text x="88.9" y="186.2">R101</text>
<text x="89.7" y="188.8">5k1</text>
<text x="96.5" y="188.8">R102</text>
<text x="97.3" y="191.3">5k1</text>
<text x="172.9" y="188.1">100n</text>
<text x="196.1" y="191.3">GND</text>
<text x="289" y="191.3">PP116</text>
<text x="329.6" y="186.2">PP118</text>
<text x="330.4" y="191.3">8mm</text>
<text x="347.4" y="186.2">PP120</text>
<text x="348.2" y="191.3">8mm</text>
<text x="104.7" y="196.4">GND</text>
<text x="178.3" y="196.4">GND</text>
<text x="289.7" y="193.9">8mm</text>
<text x="323.1" y="196.4">GND</text>
<text x="329.6" y="196.4">PP119</text>
<text x="340.9" y="196.4">GND</text>
<text x="347.4" y="196.4">PP121</text>
<text x="106.7" y="201.5">PP110</text>
<text x="114.3" y="201.5">8mm</text>
<text x="186.3" y="202.8">PSH_BTN</text>
<text x="187.3" y="200.2">SW103</text>
<text x="281.4" y="198.9">+VBAT</text>
<text x="330.4" y="201.5">8mm</text>
<text x="348.2" y="201.5">8mm</text>
<text x="106.7" y="206.6">PP111</text>
<text x="114.3" y="206.6">8mm</text>
<text x="289" y="209.1">PP117</text>
<text x="323.1" y="206.6">GND</text>
<text x="340.9" y="206.6">GND</text>
<text x="172.8" y="211">C102</text>
<text x="172.9" y="213.5">100n</text>
<text x="289.7" y="211.6">8mm</text>
<text x="46.3" y="221.8">GND</text>
<text x="178.3" y="221.8">GND</text>
<text x="196.1" y="216.7">GND</text>
<text x="195.6" y="250.4">H105</text>
<text x="208.3" y="250.4">H106</text>
<text x="221" y="250.4">H107</text>
<text x="233.7" y="250.4">H108</text>
<text x="87.6" y="256.7">U101</text>
<text x="195.6" y="252.9">M3</text>
<text x="208.3" y="252.9">M3</text>
<text x="221" y="252.9">M3</text>
<text x="233.7" y="252.9">M3</text>
<text x="87.6" y="259.3">Watch_Outline_V2_SS_Inverted</text>
<text x="191" y="265">GND</text>
</g>
<g font-size="1.8" fill="#a90000">
<text x="67.9" y="45.5">1</text>
<text x="67.9" y="48">2</text>
<text x="67.9" y="50.5">3</text>
<text x="67.9" y="53.1">4</text>
<text x="67.9" y="55.6">5</text>
<text x="67.9" y="58.2">6</text>
<text x="67.9" y="60.7">7</text>
<text x="67.9" y="63.2">8</text>
<text x="67.9" y="65.8">9</text>
<text x="169.9" y="62.9" transform="rotate(-90 169.9 62.9)">3</text>
<text x="225.8" y="62.9" transform="rotate(-90 225.8 62.9)">3</text>
<text x="281.7" y="62.9" transform="rotate(-90 281.7 62.9)">3</text>
<text x="67.3" y="68.3">10</text>
<text x="67.3" y="70.9">11</text>
<text x="175.9" y="70.9">1</text>
<text x="231.7" y="70.9">1</text>
<text x="287.6" y="70.9">1</text>
<text x="67.3" y="73.4">12</text>
<text x="67.3" y="75.9">13</text>
<text x="169.9" y="75.6" transform="rotate(-90 169.9 75.6)">2</text>
<text x="225.8" y="75.6" transform="rotate(-90 225.8 75.6)">2</text>
<text x="281.7" y="75.6" transform="rotate(-90 281.7 75.6)">2</text>
<text x="67.3" y="78.5">14</text>
<text x="67.9" y="116.6">1</text>
<text x="67.9" y="119.1">2</text>
<text x="169.9" y="118.8" transform="rotate(-90 169.9 118.8)">3</text>
<text x="225.8" y="118.8" transform="rotate(-90 225.8 118.8)">3</text>
<text x="67.9" y="121.7">3</text>
<text x="67.9" y="124.2">4</text>
<text x="303.5" y="124.2">1</text>
<text x="312.4" y="124.2">2</text>
<text x="67.9" y="126.7">5</text>
<text x="67.9" y="129.3">6</text>
<text x="67.9" y="131.8">7</text>
<text x="169.9" y="131.5" transform="rotate(-90 169.9 131.5)">2</text>
<text x="175.9" y="126.7">1</text>
<text x="225.8" y="131.5" transform="rotate(-90 225.8 131.5)">2</text>
<text x="231.7" y="126.7">1</text>
<text x="303.5" y="126.7">3</text>
<text x="303.5" y="129.3">5</text>
<text x="303.5" y="131.8">7</text>
<text x="312.4" y="126.7">4</text>
<text x="312.4" y="129.3">6</text>
<text x="312.4" y="131.8">8</text>
<text x="344.1" y="126.7">3</text>
<text x="344.1" y="129.3">5</text>
<text x="353" y="126.7">4</text>
<text x="353" y="129.3">6</text>
<text x="67.9" y="134.4">8</text>
<text x="67.9" y="136.9">9</text>
<text x="67.3" y="139.4">10</text>
<text x="97.1" y="184.8">2</text>
<text x="104.7" y="182.2">1</text>
<text x="186" y="182.6">1</text>
<text x="186" y="180.1">1</text>
<text x="193.6" y="182.6">2</text>
<text x="193.6" y="180.1">2</text>
<text x="104.7" y="187.3">3</text>
<text x="186" y="208">1</text>
<text x="186" y="205.5">1</text>
<text x="193.6" y="208">2</text>
<text x="193.6" y="205.5">2</text>
</g>
<g font-size="1.8" fill="#0f0f0f">
<text x="76.2" y="53">STM32_SWDIO</text>
<text x="170.2" y="53">GPIO1_K</text>
<text x="172.7" y="50.9">GREEN</text>
<text x="226.1" y="53">GPIO2_K</text>
<text x="228.6" y="50.9">GREEN</text>
<text x="281.9" y="53">GPIO3_K</text>
<text x="284.5" y="50.9">GREEN</text>
<text x="76.2" y="58.1">STM32_SWCLK</text>
<text x="172.7" y="58.6">2k2</text>
<text x="228.6" y="58.6">2k2</text>
<text x="284.5" y="58.6">2k2</text>
<text x="340.4" y="58.5">GREEN</text>
<text x="76.2" y="63.2">STM32_SWO</text>
<text x="170.2" y="60.6">GPIO1_D</text>
<text x="226.1" y="60.6">GPIO2_D</text>
<text x="281.9" y="60.6">GPIO3_D</text>
<text x="337.8" y="60.6">LED_VBUS_K</text>
<text x="180.3" y="70.8">GPIO1</text>
<text x="236.2" y="70.8">GPIO2</text>
<text x="292.1" y="70.8">GPIO3</text>
<text x="76.2" y="73.3">STM32_RST</text>
<text x="76.2" y="75.9">STM32_VCP_RX</text>
<text x="76.2" y="78.4">STM32_VCP_TX</text>
<text x="172.7" y="106.8">GREEN</text>
<text x="228.6" y="106.8">GREEN</text>
<text x="170.2" y="108.9">LED_3V3_K</text>
<text x="226.1" y="108.9">LED_1V8_K</text>
<text x="76.2" y="119">NRF_SWDIO</text>
<text x="170.2" y="116.5">LED_3V3_D</text>
<text x="172.7" y="114.5">2k2</text>
<text x="226.1" y="116.5">LED_1V8_D</text>
<text x="228.6" y="114.5">2k2</text>
<text x="76.2" y="124.1">NRF_SWCLK</text>
<text x="359.9" y="124.1">GPIO1</text>
<text x="359.9" y="129.2">GPIO3</text>
<text x="359.9" y="126.7">GPIO2</text>
<text x="76.2" y="139.4">NRF_RST</text>
<text x="86.4" y="182.5">VIN</text>
<text x="83.8" y="190.2">CC1</text>
<text x="83.8" y="192.7">CC2</text>
<text x="86.4" y="200.3">USB_DP</text>
<text x="86.4" y="205.4">USB_DN</text>
<text x="170.2" y="205.4">NRF_RST</text>
</g>
<text font-size="1.8" fill="#009600" x="170.2" y="180">STM32_RST</text>
<g font-size="1.4" fill="#006464">
<text x="71.1" y="183.6">VBUS</text>
<text x="71.1" y="186.1">VBUS</text>
<text x="72" y="191.2">CC1</text>
<text x="72" y="193.7">CC2</text>
<text x="56.9" y="203.9">SHIELD</text>
<text x="56.9" y="201.4">SHIELD</text>
<text x="56.9" y="198.8">SHIELD</text>
<text x="72" y="198.8">DN1</text>
<text x="72" y="201.4">DN2</text>
<text x="72" y="203.9">DP1</text>
<text x="56.9" y="206.4">SHIELD</text>
<text x="72" y="206.4">DP2</text>
<text x="56.9" y="211.5">GND</text>
<text x="56.9" y="214.1">GND</text>
<text x="71" y="211.5">SBU1</text>
<text x="71" y="214.1">SBU2</text>
</g>
<g font-size="1.4" fill="#a90000">
<text x="76.4" y="185.2">A4_B9</text>
<text x="76.4" y="182.6">B4_A9</text>
<text x="77.7" y="190.2">A5</text>
<text x="52.3" y="197.9">S1</text>
<text x="77.7" y="192.8">B5</text>
<text x="77.7" y="197.9">A7</text>
<text x="52.3" y="202.9">S3</text>
<text x="52.3" y="200.4">S4</text>
<text x="77.7" y="200.4">B7</text>
<text x="77.7" y="202.9">A6</text>
<text x="52.3" y="205.5">S2</text>
<text x="77.7" y="205.5">B6</text>
<text x="50.5" y="210.6">A1_B12</text>
<text x="50.5" y="213.1">B1_A12</text>
<text x="77.7" y="213.1">B8</text>
<text x="77.7" y="210.6">A8</text>
</g>
</svg>
